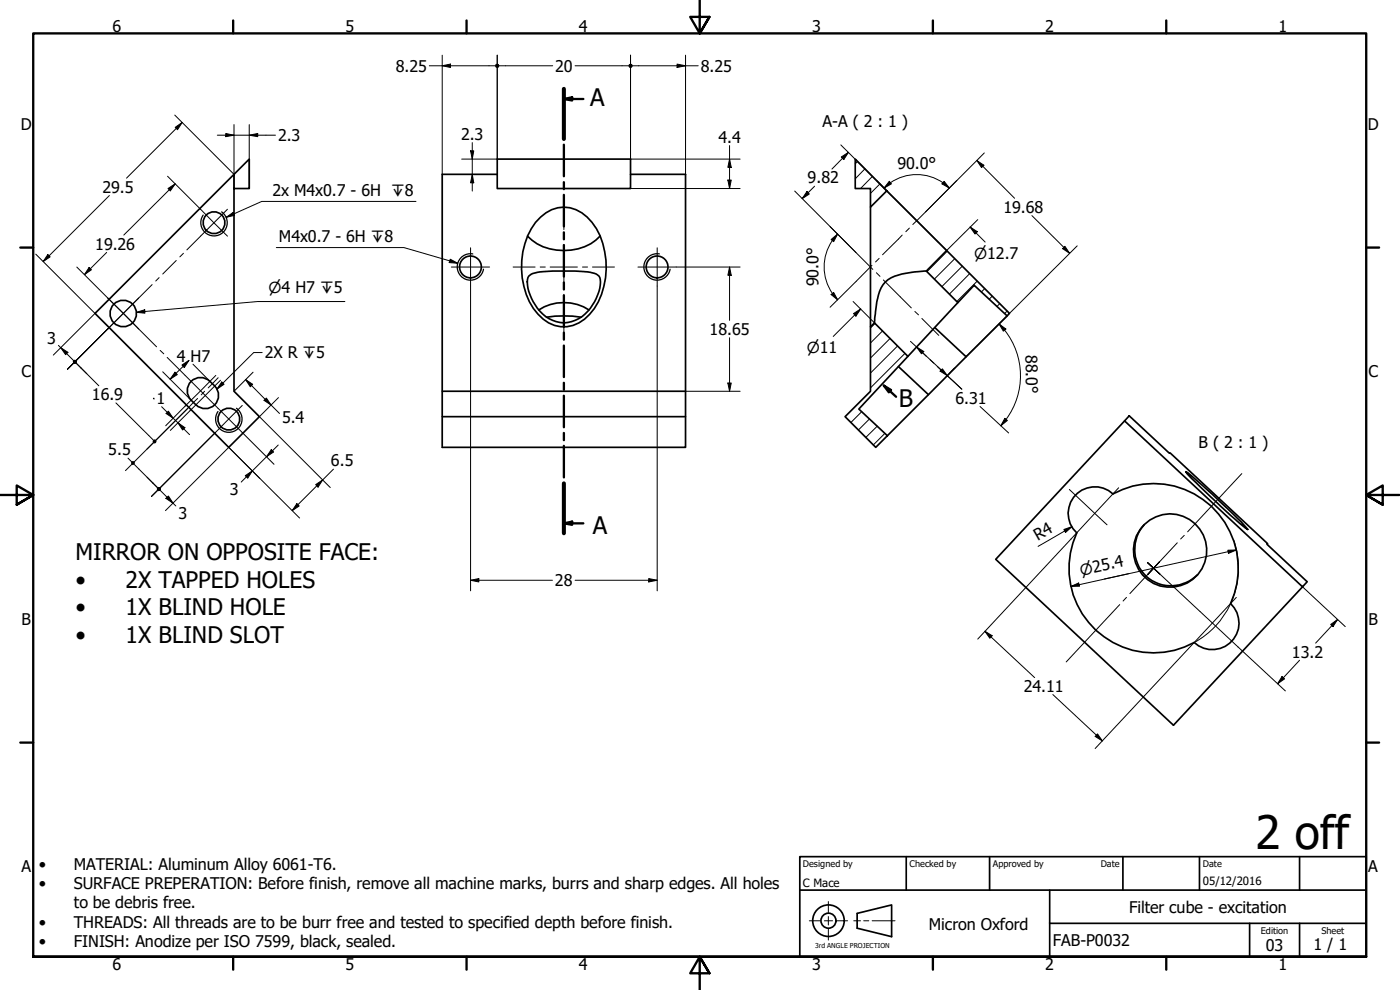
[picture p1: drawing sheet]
<svg xmlns="http://www.w3.org/2000/svg" width="420mm" height="297mm" viewBox="0 0 420 297" stroke-linecap="round" stroke-linejoin="round" font-family="sans-serif">
<!-- layer: Hatch (ISO) -->
<g fill="none" stroke="#000" stroke-width=".3">
<path d="M257.4 48.4l-.7 .7M259.6 50.7l-2.9 2.9M261.8 52.9l-3.5 3.7M264.1 55.2l-2.9 2.8M284.3 75.4l-6.1 6.1M286.5 77.6l-6.1 6.1M288.8 79.9l-6.1 6.1M262.6 97l-1.4 1.4M264.9 99.3l-3.7 3.6M291 82.1l-6.1 6.2M293.2 84.4l-6.1 6.1M295.5 86.6l-.9 1"/>
<path d="M297.8 88.9l-.9 .9M300 91.1l-.8 .8M302.3 93.3l-.8 .8M267.1 101.5l-5.9 5.9M269.4 103.8l-8.2 8.1M271.6 106l-10.4 10.4M258.6 123.5l-3.3 3.3M260.9 125.7l-3.3 3.3M263.3 127.9l-3.5 3.3M265.6 130l-3.5 3.5"/>
</g>
<!-- layer: Visible (ISO) -->
<g fill="none" stroke="#000" stroke-width=".51">
<path d="M70.2 52.3v65.1l7.7 7.6-9.3 9.2-40.1-40.2 46.3-46.3v8.9h-4.6M149.2 52.3h-16.5v81.9h73v-81.9h-16.5M149.2 47.7h40v8.9h-40zM266.1 57.3l-4.9 4.9v-5.6h-4.5v-8.9l27.4 27.5M158.3 70.9a16 16 0 0 0 20.5 1.2l1.3-1.2M162.2 65.1a9.7 9.7 0 0 1 14 0 21.9 21.9 0 0 1 5 20.8 15.7 15.7 0 0 1-9.2 11.7 9.8 9.8 0 0 1-10.5-3.3 22.7 22.7 0 0 1-4-21.2 17.3 17.3 0 0 1 4.7-8zM261.2 62.2v35.8M284.1 75.2l18.9 18.8-.7 .8-9.9-9.2-4.9 5.2-9.5-9.5zM158.7 82.9a6.7 6.7 0 0 1 5.1-1.4l6.6-.2a29.3 29.3 0 0 1 8.5 .9 2.6 2.6 0 0 1 1.2 3.3 13.3 13.3 0 0 1-8.6 11 9.7 9.7 0 0 1-10.2-4 12 12 0 0 1-2.9-9.2zM161.7 93a14 14 0 0 1 15.1 0M164 95.2a35.8 35.8 0 0 1 10.4 0M261.2 98l1.2-1.1 10.1 10-14.8 15.8 8.6 8-3.5 3.5-9.2-9.2 7.6-7.6z"/>
<path d="M278 81.3l-1.2 .1a24.2 24.2 0 0 0-10.2 2.5 9.5 9.5 0 0 0-3.5 6.6l-.7 6.4M287.5 90.8l-15 16.1M302.3 94.8l-12.4 12.2-9.4-8.7M63 114.4a4 4 0 0 0-5.6 0 4 4 0 0 0 0 5.6M63 114.4a4.9 4.9 0 0 1 2.5 5 4 4 0 0 1-6.7 2l-1.5-1.3M132.7 117.4h73M269.6 110l9 8.4M289.9 107l-23.6 23.7M132.7 125h73M337.5 126.3l-38.7 41.5 53.4 49.8 38.7-41.5M338.9 124.8l12.1 11.2 .2-.1 29.2 27.2-.2 .2 12.1 11.2-1.4 1.6-53.4-49.8zM323.3 148a8 8 0 0 1 10.7 .2 25.4 25.4 0 0 1 29.5 3.7 25.4 25.4 0 0 1 5.8 29.2 8 8 0 0 1 .4 11.3 8 8 0 0 1-11.3 .4 25.4 25.4 0 0 1-29.5-3.7 25.4 25.4 0 0 1-5.7-29.2 7.9 7.9 0 0 1 .1-11.9z"/>
<path d="M343.3 157.5a11 11 0 0 0 .7 15.4 11 11 0 0 0 15.4-.4M355.9 141.5a179.7 179.7 0 0 1 18.6 17.4 200.4 200.4 0 0 1-18.6-17.4z"/>
<circle cx="64.2" cy="66.8" r="3.3"/>
<circle cx="37" cy="94.1" r="4"/>
<circle cx="141.2" cy="80.1" r="3.3"/>
<circle cx="197.2" cy="80.1" r="3.3"/>
<circle cx="68.7" cy="125.7" r="3.3"/>
<circle cx="351.1" cy="165.2" r="11"/>
</g>
<!-- layer: Visible Narrow (ISO) -->
<path d="M66.5 63.6a4 4 0 0 1 1 5.5 4 4 0 0 1-5.5 1 4 4 0 0 1-1-5.6M141.9 76.2a4 4 0 0 0-4.6 3.2 4 4 0 0 0 3.2 4.6 4 4 0 0 0 4.6-3.2M197.9 76.2a4 4 0 0 0-4.6 3.2 4 4 0 0 0 3.2 4.6 4 4 0 0 0 4.6-3.2M71 122.5a4 4 0 0 1 .9 5.5 4 4 0 0 1-5.5 1 4 4 0 0 1-1-5.5" fill="none" stroke="#000" stroke-width=".38"/>
<!-- layer: Section Line (ISO) -->
<g fill="none" stroke="#000" stroke-width=".7">
<path d="M169.2 29.7l2.5-.5v.9zM169.2 26.7v15M169.2 29.7h5.9M169.2 43.4v9.5M169.2 54.7v2.1M169.2 58.5v9.4M169.2 69.7v2.1M169.2 73.5v9.5M169.2 84.8v2.1M169.2 88.6v9.5M169.2 99.8v2.1M169.2 103.7v9.4"/>
<path d="M169.2 114.9v2.1M169.2 118.7v9.5M265.2 115.7l2.2 1.3-.6 .7zM265.2 115.7l3.7 3.3M169.2 129.9v2.2M169.2 133.8v9.4M169.2 157l2.5-.5v1zM169.2 145v15M169.2 157h5.9"/>
</g>
<path d="M169.2 26.7v15M169.2 145v15" fill="none" stroke="#000" stroke-width="1.2"/>
<g fill="#000">
<path d="M169.2 29.7l2.5-.5v.9z" fill-rule="evenodd"/>
<path d="M265.2 115.7l2.2 1.3-.6 .7z" fill-rule="evenodd"/>
<path d="M169.2 157l2.5-.5v1z" fill-rule="evenodd"/>
</g>
<!-- layer: Border (ISO) -->
<g fill="none" stroke="#000" stroke-width=".7">
<path d="M70 6.1v3.9M140 6.1v3.9M210 0v10l-2.9-4.9h5.8l-2.9 4.9 2.9-4.9M280 6.1v3.9M350 6.1v3.9M6.1 74.3h3.9M410 74.3h3.9M0 148.5h10l-5-2.8v5.7l5-2.9-5 2.9M420 148.5h-10l5-2.8v5.7l-5-2.9 5 2.9M6.1 222.8h3.9M410 222.8h3.9M10 287.1v-277.1h400v277.1h-400h400"/>
<path d="M70 287.1v3.8M140 287.1v3.8M212.9 292l-2.9-4.9 2.9 4.9h-5.8l2.9-4.9v9.9M280 287.1v3.8M350 287.1v3.8"/>
</g>
<!-- layer: Sketch Geometry (ANSI) -->
<path d="M242.9 276.3h3.2M247.4 276.3h2.5M248.6 270.5v3.3M248.6 275v2.5M248.6 278.8v3.3M251.1 276.3h3.3M256.2 276.3h2.1M259.2 276.3h1.5M261.7 276.3h6.9" fill="none" stroke="#000" stroke-width=".3"/>
<g fill="none" stroke="#000" stroke-width=".51">
<path d="M257.2 274.1l10.4-2.6v9.5l-10.4-2.5z"/>
<circle cx="248.6" cy="276.2" r="4.7"/>
<circle cx="248.6" cy="276.2" r="2.25"/>
</g>
<!-- layer: Title (ISO) -->
<path d="M240 257h170v30.1h-170zM272 257v10.1M297 257v10.1M337 257v10.1M360 257v10.1M390 257v10.1M240 267.1h170M315 277h95M315 267.1v20M375 277v10.1M390 277v10.1" fill="none" stroke="#000" stroke-width=".51"/>
<!-- layer: Centerline (ISO) -->
<g fill="none" stroke="#000" stroke-width=".3">
<path d="M52.9 78.2l-4.1 4M55.1 76l-1.1 1.1M68.3 62.8l-12.2 12.2M256.9 75.7l5 5.1M261.7 79.6l-4.7 4.8M263.8 77.5l-1 1.1M270.8 70.5l-5.9 5.9M272.9 68.4l-1.1 1.1M275.2 66.2l-1.3 1.2M277.8 63.5l-2.7 2.7M32.4 89.5l14.6 14.6M45.7 85.4l-13.3 13.3"/>
<path d="M47.8 83.3l-1.1 1M263 81.8l1.1 1.1M265.1 84l8.4 8.4M274.6 93.5l1.1 1M276.7 95.6l5 5M48.1 105.1l1 1.1M50.2 107.2l22.5 22.6M59.3 119.6l-3 2.9M61.4 117.4l-1 1.1M63.8 115l-1.3 1.4M65.5 113.3l-1.7 1.8M273.2 102.4l4.8 4.5"/>
<path d="M279.1 107.9l1.1 1.1M281.3 110l4.8 4.4"/>
</g>
<!-- layer: Dimension (ISO) -->
<g fill="none" stroke="#000" stroke-width=".3">
<path d="M128.8 19.7h19.8M132.7 19.7l2.5-.5v1zM132.7 16.6v35.7M149.2 16.6v31.1h-10.6M149.9 19.7h16M172.6 19.7h16M189.2 16.6v31.1h32.9M189.9 19.7h19.6M203.2 19.2l2.5 .5-2.5 .5zM205.7 16.6v35.7M52.5 34.5l17.7 17.8M52.6 38.2l2.1-1.4-1.4 2.1z"/>
<path d="M54.7 36.8l-16.7 16.7M70.2 37.4v19.2M74.8 37.4v19.2M32.8 58.7l-19.8 19.8M50.3 52.9l9.9 9.9M50.4 56.6l2.2-1.4-1.5 2.1zM52.6 55.2l-15.5 15.3M65.2 40.6h17.5M67.8 40.1l2.4 .5-2.4 .4zM74.8 40.6l2.5-.5v.9zM141.2 45.3h1l-.5 2.4zM141.7 52.3l.5 2.5h-1z"/>
<path d="M141.7 42.8v14.5M189.2 56.6h32.9M218.4 54h1.1l-.6 2.6zM218.9 47.7l.6 2.5h-1.1zM218.9 43.7v12.9M238.5 57.3l18.4 18.4-7.8-7.7M242.2 57.5l.7 .7-2.2 1.4zM244.5 55.9l-3.8 3.7M252.3 43.5l22.8 22.7M252.5 47.1l2.1-1.4-1.4 2.2zM254.6 45.7l-4.9 5M263.1 54.2l3 3.1"/>
<path d="M266.9 54.4l.6 .8-2.2 1.2zM267.2 54.8l-1.9 1.6M267.2 54.8a13.9 13.9 0 0 1 15.8 0M283 54.8l1.9 1.6M283.3 54.4l1.6 2-2.2-1.2zM293.2 48.2l2.1 1.4-.7 .7zM293.2 48.2l11.3 11.3M295.4 45.9l-17.6 17.6 9.3-9.3M10.7 76.2l17.8 17.8-12.5 12.5M14.4 76.4l.6 .7-2 1.4zM32 75.7l-6.7 6.7M249.4 71.9l2-1.7-1.2 2.3z"/>
<path d="M251.4 70.2a14 14 0 0 0-1.6 17.8M291.1 68.1l2.2 1.4-.7 .7zM291.1 68.1l4.6 4.5M293.4 65.9l-9.3 9.3-8.9-8.9M309.7 64.7l11.3 11.3M319.6 73.9l1.4 2.1-2.1-1.4zM323.3 73.8l-20.3 20.2M23.1 80.1l9.3 9.4M26.7 80.2l.7 .7-2.1 1.5zM141.2 85.8v91.5M197.2 85.8v91.5M202.9 80.1h19.2"/>
<path d="M218.9 80.1l.6 2.5h-1.1zM218.9 80.1v16M249.4 88.4l.8-.7 1.2 2.3zM249.8 88.1l1.6 1.9M256 90.5l6.4 6.4M256.2 94.1l2.1-1.4-1.4 2.2zM257 84.4l-7.9 7.8M258.3 92.7l-8.2 8.3M299.8 97.2l2.1 1.5-.8 .7zM299.8 97.2a22 22 0 0 1 .6 30.5M302.1 94.9l-12.2 12.1M17.5 103.6l5 5"/>
<path d="M18.2 104.3l2.2 1.4-.7 .7zM20.3 110.8l12.1-12.1-12.1 12.1M22.9 109l6.8 6.7M46.2 119.5h-.2l.2 .2M48.8 111.6l8.5 8.4M52.5 111.7l.7 .7-2.1 1.4zM54.6 109.5l2.1-1.4-1.4 2.2zM56.7 108.1l-5.6 5.7M57.9 109.3l5 5M73.7 113.9l2.1 1.4-.7 .8zM73.7 113.9l10.2 10.2M75.9 111.7l-5.7 5.7"/>
<path d="M83.6 119.3l-5.7 5.7 21.2 21.3M205.7 117.4h16.4M218.4 114.9h1.1l-.6 2.5zM218.9 101.3v16.1M275.1 104.1l2.1 1.4-.7 .7zM275.1 104.1l13.5 12.7-2.5-2.4M282.8 110.7l1.5 2-2.2-1.3zM286.4 110.4l-2 2.2M34.8 120.9l11.2 11.1M38.4 137.5l1.5 1.4M40.3 139.4l6.9 6.9M48.5 122l8.4 8.4"/>
<path d="M49.8 124.1l.7-.7 1.4 2.1zM53.4 126.9l2.1 1.4-.7 .7zM55.6 121.8l-5.9 5.9M56.3 122.5l-18.6 18.7M57 123.2l-5.9 5.9M72.7 129.8l9.5 9.5M79.2 120.1l.7-.7 1.4 2.1zM81.4 134.9l.7 .7-2.1 1.4zM83.5 133.5l-11.1 11.1M294.1 122l8.6 7.9M301.6 125.5l.7 .7-1.9 1.5zM45.5 149l19.1-19.2-19.1 19.2"/>
<path d="M47.7 146.7l5.1 5.1M49.7 153.2l18.9-19 21.3 21.2M49.8 149.5l.7-.7 1.4 2.2zM73.6 142.7l2.2-1.4-1.4 2.1zM89.1 151.1l.7 .7-2.1 1.4zM94.7 145.4l2.1-1.4-1.4 2.2zM100.1 140.8l-12.4 12.4M319.3 158.9l2.4-.9-1.9 1.8zM321.7 158l-10.2 5.9M141.2 174.1l2.5-.5v1zM141.2 174.1h24.6M172.6 174.1h24.6"/>
<path d="M194.7 173.6l2.5 .5-2.5 .5zM321.4 175.9l2.3-1 .3 1zM321.4 161.7l-28 30.1M348 172.2l12.2 11.3M368.5 165.1l2.5-.1-2.3 1zM370.2 161.9a25.4 25.4 0 0 1-.7 18.9M371 165l-49.6 10.9M390.9 176.1l12.8 11.9M295.6 189.4l2.2 1.3-.7 .8zM295.6 189.4l14.9 13.9M356.7 194.6l-28 30M364.8 187.9a25.4 25.4 0 0 1-6.1 4.7"/>
<path d="M369.2 181.4a25.4 25.4 0 0 1-4.3 6.3M371.5 194.1l14.3 13.2M390 198.1l-6.6 7.1M399.4 187.4l2-1.5-1.4 2.1zM401.4 185.9l-6.6 7.1M316 208.4l14.8 13.9M384.7 203l.8 .7-2.1 1.5zM329.4 220.2l1.4 2.1-2.1-1.3z"/>
</g>
<g fill="#000">
<path d="M132.7 19.7l2.5-.5v1z" fill-rule="evenodd"/>
<path d="M52.6 38.2l2.1-1.4-1.4 2.1z" fill-rule="evenodd"/>
<path d="M203.2 19.2l2.5 .5-2.5 .5z" fill-rule="evenodd"/>
<path d="M50.4 56.6l2.2-1.4-1.5 2.1z" fill-rule="evenodd"/>
<path d="M67.8 40.1l2.4 .5-2.4 .4z" fill-rule="evenodd"/>
<path d="M74.8 40.6l2.5-.5v.9z" fill-rule="evenodd"/>
<path d="M141.2 45.3h1l-.5 2.4z" fill-rule="evenodd"/>
<path d="M141.7 52.3l.5 2.5h-1z" fill-rule="evenodd"/>
<path d="M218.4 54h1.1l-.6 2.6z" fill-rule="evenodd"/>
<path d="M218.9 47.7l.6 2.5h-1.1z" fill-rule="evenodd"/>
<path d="M242.2 57.5l.7 .7-2.2 1.4z" fill-rule="evenodd"/>
<path d="M252.5 47.1l2.1-1.4-1.4 2.2z" fill-rule="evenodd"/>
<path d="M266.9 54.4l.6 .8-2.2 1.2z" fill-rule="evenodd"/>
<path d="M283.3 54.4l1.6 2-2.2-1.2z" fill-rule="evenodd"/>
<path d="M293.2 48.2l2.1 1.4-.7 .7z" fill-rule="evenodd"/>
<path d="M14.4 76.4l.6 .7-2 1.4z" fill-rule="evenodd"/>
<path d="M249.4 71.9l2-1.7-1.2 2.3z" fill-rule="evenodd"/>
<path d="M291.1 68.1l2.2 1.4-.7 .7z" fill-rule="evenodd"/>
<path d="M319.6 73.9l1.4 2.1-2.1-1.4z" fill-rule="evenodd"/>
<path d="M26.7 80.2l.7 .7-2.1 1.5z" fill-rule="evenodd"/>
<path d="M218.9 80.1l.6 2.5h-1.1z" fill-rule="evenodd"/>
<path d="M249.4 88.4l.8-.7 1.2 2.3z" fill-rule="evenodd"/>
<path d="M256.2 94.1l2.1-1.4-1.4 2.2z" fill-rule="evenodd"/>
<path d="M299.8 97.2l2.1 1.5-.8 .7z" fill-rule="evenodd"/>
<path d="M18.2 104.3l2.2 1.4-.7 .7z" fill-rule="evenodd"/>
<path d="M52.5 111.7l.7 .7-2.1 1.4z" fill-rule="evenodd"/>
<path d="M54.6 109.5l2.1-1.4-1.4 2.2z" fill-rule="evenodd"/>
<path d="M73.7 113.9l2.1 1.4-.7 .8z" fill-rule="evenodd"/>
<path d="M218.4 114.9h1.1l-.6 2.5z" fill-rule="evenodd"/>
<path d="M275.1 104.1l2.1 1.4-.7 .7z" fill-rule="evenodd"/>
<path d="M282.8 110.7l1.5 2-2.2-1.3z" fill-rule="evenodd"/>
<path d="M49.8 124.1l.7-.7 1.4 2.1z" fill-rule="evenodd"/>
<path d="M53.4 126.9l2.1 1.4-.7 .7z" fill-rule="evenodd"/>
<path d="M79.2 120.1l.7-.7 1.4 2.1z" fill-rule="evenodd"/>
<path d="M81.4 134.9l.7 .7-2.1 1.4z" fill-rule="evenodd"/>
<path d="M301.6 125.5l.7 .7-1.9 1.5z" fill-rule="evenodd"/>
<path d="M49.8 149.5l.7-.7 1.4 2.2z" fill-rule="evenodd"/>
<path d="M73.6 142.7l2.2-1.4-1.4 2.1z" fill-rule="evenodd"/>
<path d="M89.1 151.1l.7 .7-2.1 1.4z" fill-rule="evenodd"/>
<path d="M94.7 145.4l2.1-1.4-1.4 2.2z" fill-rule="evenodd"/>
<path d="M319.3 158.9l2.4-.9-1.9 1.8z" fill-rule="evenodd"/>
<path d="M141.2 174.1l2.5-.5v1z" fill-rule="evenodd"/>
<path d="M194.7 173.6l2.5 .5-2.5 .5z" fill-rule="evenodd"/>
<path d="M321.4 175.9l2.3-1 .3 1z" fill-rule="evenodd"/>
<path d="M368.5 165.1l2.5-.1-2.3 1z" fill-rule="evenodd"/>
<path d="M295.6 189.4l2.2 1.3-.7 .8z" fill-rule="evenodd"/>
<path d="M399.4 187.4l2-1.5-1.4 2.1z" fill-rule="evenodd"/>
<path d="M384.7 203l.8 .7-2.1 1.5z" fill-rule="evenodd"/>
<path d="M329.4 220.2l1.4 2.1-2.1-1.3z" fill-rule="evenodd"/>
<circle cx="149.2" cy="19.7" r=".63"/>
<circle cx="189.2" cy="19.7" r=".63"/>
<circle cx="22.5" cy="108.6" r=".63"/>
<circle cx="39.9" cy="138.9" r=".61"/>
<circle cx="46.4" cy="132.4" r=".61"/>
<circle cx="47.7" cy="146.7" r=".63"/>
</g>
<!-- layer: Center Mark (ISO) -->
<g fill="none" stroke="#000" stroke-width=".3">
<path d="M169.2 59.6v9.3M60.2 62.8l8.1 8.1M141.2 74.3v11.5M169.2 70.3v1.6M169.2 73.4v13.5M197.2 74.3v11.5M32.4 89.5l9.2 9.2M41.6 89.5l-9.2 9.2M135.4 80.1h11.5M154 80.1h6.6M162.1 80.1h1.5M165.1 80.1h8.2"/>
<path d="M169.2 88.3v1.5M169.2 91.3v9.3M174.8 80.1h1.5M177.8 80.1h6.6M191.5 80.1h11.4M64.8 112.6l-9.2 9.2M66.2 114.1l-9.2 9.1M72.7 121.7l-8.1 8.1M320.9 146.9l11.3 10.6M335.7 146.4l-14.3 15.3M372.7 142.1l-16.3 17.5M338.1 179.2l-1 1.1"/>
<path d="M344.4 168.8l1.8 1.7-1.8-1.7M344.5 172.3l1.7-1.8-7.1 7.6M344.5 172.3l1.7-1.8-1.7 1.8M347.9 168.6l-1.7 1.9 1.7-1.9M348 172.2l-1.8-1.7 1.8 1.7M353.3 162.9l-7.1 7.6 1.7-1.9M355.4 160.6l-1.1 1.1M371 179.2l-14.3 15.4M336 181.4l-16 17.2M360.2 183.5l11.3 10.6"/>
</g>
<!-- layer: Symbol (ISO) -->
<path d="M67.9 65.2l2.1-1.5 .4 .9zM82.9 74.3h38.3l16.2 4.7M124.8 60.4h-46.3l-10.6 4.8M135.1 77.8l2.3 1.2-2.6-.2zM41 93.7l2.4-.8 .1 1.1zM103.5 90.5h-26.2l-36.3 3.2M66.5 114.6l.7 .7-2.1 1.5zM78.7 105.8h-2.6l-11 11" fill="none" stroke="#000" stroke-width=".3"/>
<g fill="#000">
<path d="M67.9 65.2l2.1-1.5 .4 .9z" fill-rule="evenodd"/>
<path d="M135.1 77.8l2.3 1.2-2.6-.2z" fill-rule="evenodd"/>
<path d="M41 93.7l2.4-.8 .1 1.1z" fill-rule="evenodd"/>
<path d="M66.5 114.6l.7 .7-2.1 1.5z" fill-rule="evenodd"/>
</g>
<text font-size="13.8" x="376.8" y="254.6">2 off</text>
<g font-size="7.2">
<text x="177.1" y="31.7">A</text>
<text x="269.7" y="122.2">B</text>
<text x="177.9" y="160.1">A</text>
</g>
<g font-size="6.9">
<text x="22.7" y="168.1">MIRROR ON OPPOSITE FACE:</text>
<text x="22.7" y="176.4">•</text>
<text x="37.7" y="176.4">2X TAPPED HOLES</text>
<text x="22.7" y="184.6">•</text>
<text x="37.7" y="184.6">1X BLIND HOLE</text>
<text x="22.7" y="192.8">•</text>
<text x="37.7" y="192.8">1X BLIND SLOT</text>
</g>
<g font-size="4.8">
<text x="33.7" y="9.6">6</text>
<text x="103.7" y="9.6">5</text>
<text x="173.7" y="9.6">4</text>
<text x="243.7" y="9.6">3</text>
<text x="313.7" y="9.6">2</text>
<text x="383.7" y="9.6">1</text>
<text x="118.7" y="21.5">8.25</text>
<text x="166.6" y="21.5">20</text>
<text x="210.3" y="21.5">8.25</text>
<text x="6.2" y="38.9">D</text>
<text x="138.4" y="42">2.3</text>
<text x="246.9" y="38">A-A ( 2 : 1 )</text>
<text x="410.5" y="38.9">D</text>
<text x="83.4" y="42.3">2.3</text>
<text x="215.6" y="42.9">4.4</text>
<text x="269.3" y="50.7">90.0°</text>
<text x="30.7" y="57.8">29.5</text>
<text x="81.8" y="58.7">2x M4x0.7 - 6H ↧8</text>
<text x="242.4" y="55">9.82</text>
<text x="301.1" y="63.8">19.68</text>
<text x="28.6" y="74.9">19.26</text>
<text x="83.7" y="72.5">M4x0.7 - 6H ↧8</text>
<text x="245.7" y="85.9" transform="rotate(-90 245.7 85.9)">90.0°</text>
<text x="213" y="100.5">18.65</text>
<text x="14.2" y="103.3">3</text>
<text x="79.4" y="107.6">2X R ↧5</text>
<text x="307.8" y="106.5" transform="rotate(89 307.8 106.5)">88.0°</text>
<text x="6.4" y="113.1">C</text>
<text x="53.1" y="108.5">4 H7</text>
<text x="410.7" y="113.1">C</text>
<text x="27.6" y="120.1">16.9</text>
<text x="47" y="121.3">1</text>
<text x="286.8" y="121.1">6.31</text>
<text x="84.6" y="126.9">5.4</text>
<text x="32.5" y="136.6">5.5</text>
<text x="359.7" y="134.4">B ( 2 : 1 )</text>
<text x="99.3" y="139.9">6.5</text>
<text x="69" y="148.5">3</text>
<text x="53.5" y="155.6">3</text>
<text x="311.5" y="162.2" transform="rotate(-30 311.5 162.2)">R4</text>
<text x="166.6" y="175.8">28</text>
<text x="6.4" y="187.4">B</text>
<text x="410.7" y="187.4">B</text>
<text x="387.7" y="197.3">13.2</text>
<text x="307.3" y="207.6">24.11</text>
<text x="6.4" y="261.7">A</text>
<text x="11.7" y="261">•</text>
<text x="22.2" y="261">MATERIAL: Aluminum Alloy 6061-T6.</text>
<text x="410.7" y="261.7">A</text>
<text x="11.7" y="266.7">•</text>
<text x="22.2" y="266.7">SURFACE PREPERATION: Before finish, remove all machine marks, burrs and sharp edges. All holes</text>
<text x="22.2" y="272.5">to be debris free.</text>
<text x="338.8" y="273.9">Filter cube - excitation</text>
<text x="11.7" y="278.3">•</text>
<text x="22.2" y="278.3">THREADS: All threads are to be burr free and tested to specified depth before finish.</text>
<text x="278.8" y="279">Micron Oxford</text>
<text x="11.7" y="284.1">•</text>
<text x="22.2" y="284.1">FINISH: Anodize per ISO 7599, black, sealed.</text>
<text x="316" y="283.8">FAB-P0032</text>
<text x="379.9" y="285.3">03</text>
<text x="394.2" y="285">1 / 1</text>
<text x="33.7" y="290.9">6</text>
<text x="103.7" y="290.9">5</text>
<text x="173.7" y="290.9">4</text>
<text x="243.7" y="290.9">3</text>
<text x="313.7" y="290.9">2</text>
<text x="383.7" y="290.9">1</text>
</g>
<g font-size="4.6">
<text x="292.4" y="77.6">⌀12.7</text>
<text x="80.6" y="88.1">⌀4 H7 ↧5</text>
<text x="242.1" y="106">⌀11</text>
<text x="324.5" y="172.8" transform="rotate(-12 324.5 172.8)">⌀25.4</text>
</g>
<g font-size="3.4">
<text x="241" y="266">C Mace</text>
<text x="361" y="265.5">05/12/2016</text>
</g>
<g font-size="2.7">
<text x="241" y="260.1">Designed by</text>
<text x="273" y="260.1">Checked by</text>
<text x="298" y="260.1">Approved by</text>
<text x="330.3" y="260">Date</text>
<text x="361" y="260">Date</text>
<text x="378.4" y="280.1">Edition</text>
<text x="396.6" y="280.1">Sheet</text>
</g>
<text font-size="2" x="244.6" y="284.5">3rd ANGLE PROJECTION</text>
</svg>
